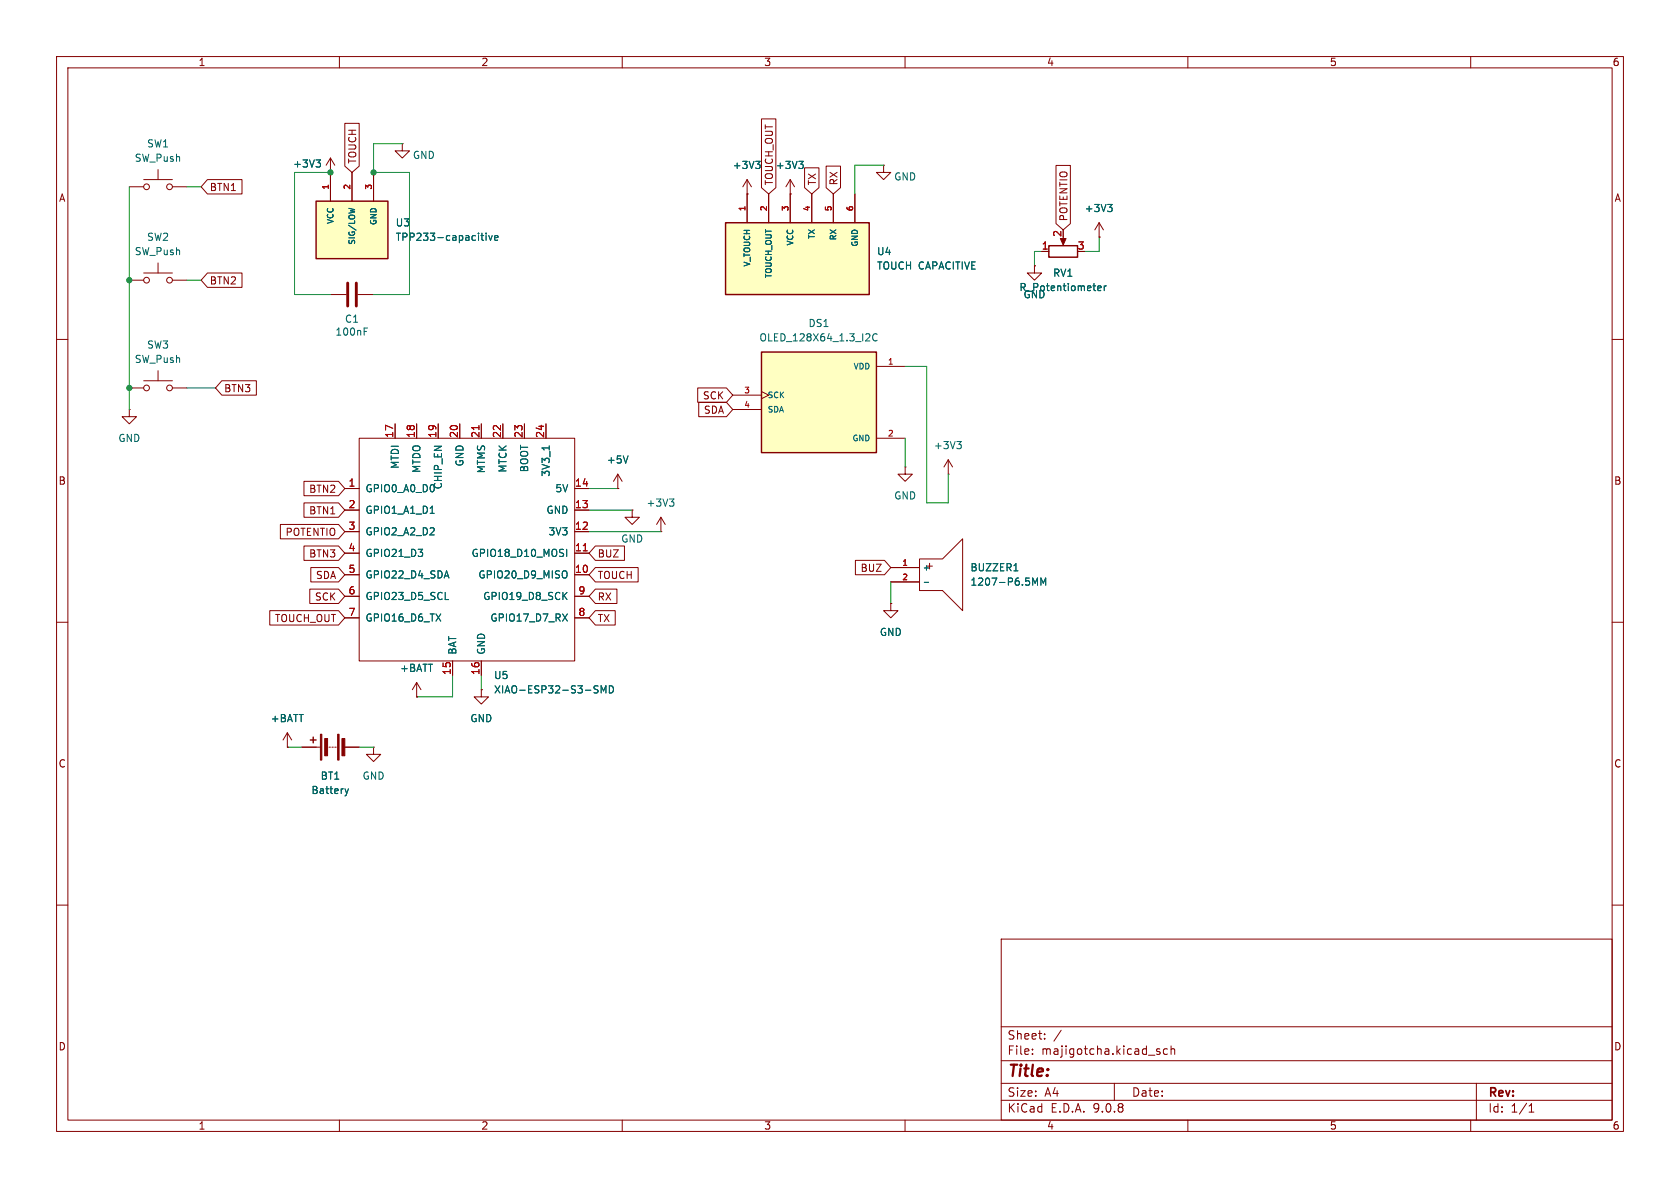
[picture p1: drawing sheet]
<svg xmlns="http://www.w3.org/2000/svg" width="297mm" height="210mm" viewBox="0 0 297 210" stroke-linecap="round" stroke-linejoin="round" font-family="sans-serif">
<g fill="none" stroke="#840000" stroke-width=".18">
<path d="M10 10h277v190h-277zM12 12h273v186h-273zM60 10v2M110 10v2M160 10v2M210 10v2M260 10v2M22.9 33h2.5M25.4 31.8h5.1M27.9 30v1.8M30.5 33h2.5M58.4 30.5h.1"/>
<path d="M58.4 27.9l-.7 1.3M58.4 27.9l.8 1.3M58.4 27.9v2.6M22.9 49.5h2.5M25.4 48.3h5.1M27.9 46.5v1.8M30.5 49.5h2.5M58.4 52.1h2.8M63.2 52.1h2.8M10 60h2M285 60h2M109.2 86.4h.1"/>
<path d="M109.2 83.8l-.7 1.3M109.2 83.8l.8 1.3M109.2 83.8v2.6M111.8 90.2v1.2h1.2l-1.2 1.3-1.3-1.3h1.3M111.8 90.2h.1M116.8 94h.1M116.8 91.4l-.7 1.3M116.8 91.4l.8 1.3M116.8 91.4v2.6M160 82.6v1.2h1.3l-1.3 1.3-1.3-1.3h1.3M160 82.6h.1M162.6 98.8h4l3.6-3.5v12.7l-3.6-3.6h-4z"/>
<path d="M164.3 99.6v1M10 110h2M157.5 106.7v1.3h1.2l-1.2 1.2-1.3-1.2h1.3M157.5 106.7h.1M157.5 100.3h5.1M157.5 102.9h5.1M163.8 100.1h1M285 110h2M10 160h2M177 166h108v32h-108zM285 160h2M60 198v2"/>
<path d="M110 198v2M160 198v2M177 194.5h108M177 191.5h108M177 187.5h108M177 181.5h108M182.5 186.3v.1M182.5 185.5v.1M184.7 183.6v.1M184.7 182.8v.1M187.6 182.1l-1.3 2M197 191.5v3"/>
<path d="M204.5 185.8l.5 .2 .1 .1-.1 .2-.4 .1M204.5 185.5h.5M206.4 185.5l-.4-.1-.3 .3v.4l.1 .2h.6M207 185.5l.2-.1 .4 .1 .1 .9M207 184.9v1.5M210 198v2M260 198v2M261 191.5v6.5M270.3 196.6h.9M270.3 195.5l.4-.4v1.5"/>
<circle cx="25.9" cy="33" r=".51"/>
<circle cx="30" cy="33" r=".51"/>
<circle cx="25.9" cy="49.5" r=".51"/>
<circle cx="30" cy="49.5" r=".51"/>
</g>
<path d="M55.9 28.3h.8l-.5 .4M56.4 28.7l.3 .3v.3l-.3 .2M64.4 58.6h.4M64.4 58h.6M111 80.6l-.4 1.3M118.4 88.2h.7l-.4 .5M118.9 88.7l.2 .2v.3l-.2 .3M163.4 102.9h.8M179.2 100.9h.8M183 103.1l.4-.9v1.2M184 103.4v-1.2l.4 .9 .5-.9v1.2" fill="none" stroke="#006464" stroke-width=".18"/>
<path d="M61.5 50v4.1M63 50v4.1" fill="none" stroke="#840000" stroke-width=".51"/>
<path d="M55.9 35.6h12.7v10.1h-12.7z" fill="#ffffc2"/>
<path d="M55.9 35.6h12.7v10.1h-12.7z" fill="none" stroke="#840000" stroke-width=".25"/>
<path d="M58.4 30.5v5.1M62.2 30.5v5.1M66 30.5v5.1M71.1 25.4v1.3h1.3l-1.3 1.2-1.3-1.2h1.3M71.1 25.4h.1" fill="none" stroke="#840000" stroke-width=".18"/>
<path d="M61.7 36.8l1 .3M85 41.6h.5M85.2 42.3l.3 .2M85.9 41.2v.1M85.9 41.6v.9M86.4 41.6l.3 .9 .3-.9M87.4 42.1l.6-.2v-.2l-.4-.1-.2 .2 .1 .6h.5" fill="none" stroke="#006464" stroke-width=".18"/>
<path d="M128.3 39.4h25.4v12.7h-25.4z" fill="#ffffc2"/>
<path d="M128.3 39.4h25.4v12.7h-25.4zM185.4 43.4h5.1v2.1h-5.1zM54.9 130.8h1M55.4 130.3v1" fill="none" stroke="#840000" stroke-width=".25"/>
<g fill="none" stroke="#840000" stroke-width=".18">
<path d="M132.1 34.3h.1M132.1 31.8v7.6M132.1 31.8l-.8 1.2M132.1 31.8l.7 1.2M135.9 34.3v5.1M139.7 34.3h.1M139.7 31.8v7.6M139.7 31.8l-.8 1.2M139.7 31.8l.8 1.2M143.5 34.3v5.1M147.3 34.3v5.1M151.1 34.3v5.1"/>
<path d="M156.2 29.2v1.3h1.3l-1.3 1.3-1.3-1.3h1.3M156.2 29.2h.1M194.3 39.4l-.8 1.2M194.3 39.4l.8 1.2M194.3 39.4v2.5M182.9 47v1.3h1.2l-1.2 1.2-1.3-1.2h1.3M182.9 47h.1M184.1 44.5h1.3M188 41.9v1M194.3 41.9h.1M22.9 72.4v1.3h1.2l-1.2 1.2-1.3-1.2h1.3M22.9 72.4h.1"/>
<path d="M22.9 68.6h2.5M25.4 67.3h5.1M27.9 65.5v1.8M30.5 68.6h2.5M50.8 132.1h.1M50.8 129.5l-.8 1.3M50.8 129.5l.8 1.3M50.8 129.5v2.6M53.3 132.1h3.3M58.2 132.1h.2M58.7 132.1h.2M59.2 132.1h.2"/>
<path d="M61 132.1h2.5M66 132.1v1.3h1.3l-1.3 1.2-1.2-1.2h1.2M66 132.1h.1M85.1 121.9v1.3h1.3l-1.3 1.3-1.3-1.3h1.3M85.1 121.9h.1"/>
<circle cx="25.9" cy="68.6" r=".51"/>
<circle cx="30" cy="68.6" r=".51"/>
</g>
<path d="M133.6 28.5h.8l-.4 .5M134.1 29l.3 .2v.3l-.3 .3M141.2 28.5h.8l-.4 .5M141.8 29l.2 .2v.3l-.2 .3M195.8 36.1h.8l-.4 .5M196.4 36.6l.2 .3v.3l-.2 .2M194.1 51l.6-.2-.1-.2-.4-.1-.1 .2v.6h.5M195.2 50.5v.9M195.6 50.5l-.4 .3M61 139.4l.3 .9M61.6 139.4l-.3 .9M61.3 140.3l-.2 .3" fill="none" stroke="#006464" stroke-width=".18"/>
<g fill="#840000" stroke="#840000" stroke-width=".18">
<path d="M56.6 129.8h.3v4.6h-.3z"/>
<path d="M57.4 130.6h.5v3h-.5z"/>
<path d="M59.7 129.8h.2v4.6h-.2z"/>
<path d="M60.5 130.6h.5v3h-.5z"/>
<path d="M187.5 42.2h1l-.5 1.1z"/>
</g>
<path d="M134.6 62.2h20.3v17.8h-20.3z" fill="#ffffc2"/>
<path d="M134.6 62.2h20.3v17.8h-20.3z" fill="none" stroke="#840000" stroke-width=".25"/>
<g fill="none" stroke="#840000" stroke-width=".18">
<path d="M36.7 31.7h6.1v2.6h-6.1l-1.1-1.3zM58.4 30.5h.1M58.4 30.5v5.1M61 21.8h2.5v7.6l-1.3 1.1-1.2-1.1zM62.2 30.5v5.1M66 30.5v5.1M132.1 34.3h.1M132.1 34.3v5.1M134.6 21h2.6v12.2l-1.3 1.1-1.3-1.1zM135.9 34.3v5.1M139.7 34.3h.1M139.7 34.3v5.1"/>
<path d="M142.2 29.7h2.6v3.5l-1.3 1.1-1.3-1.1zM143.5 34.3v5.1M146 29.4h2.6v3.8l-1.3 1.1-1.3-1.1zM147.3 34.3v5.1M151.1 34.3v5.1M186.7 29.2h2.5v10.3l-1.2 1.1-1.3-1.1zM36.7 48.3h6.1v2.5h-6.1l-1.1-1.3zM182.9 47h.1M184.1 44.5h1.3M194.3 41.9h.1M39.2 67.3h6.1v2.6h-6.1l-1.1-1.3zM63.5 77.5h38.1v39.3h-38.1z"/>
<path d="M69.8 74.9v2.6M73.7 74.9v2.6M77.5 74.9v2.6M81.3 74.9v2.6M85.1 74.9v2.6M88.9 74.9v2.6M92.7 74.9v2.6M96.5 74.9v2.6M123.3 68.6h5.1l1.1 1.3-1.1 1.2h-5.1zM123.5 71.1h4.9l1.1 1.3-1.1 1.3h-4.9zM129.5 69.9h5.1M129.5 72.4h5.1"/>
<path d="M134.6 69.2l1.3 .7-1.3 .6M154.9 64.8h5.1M154.9 77.5h5.1M49.6 92.7h10.2l1.2 1.3-1.2 1.3h-10.2zM53.7 85.1h6.1l1.2 1.3-1.2 1.2h-6.1zM53.7 88.9h6.1l1.2 1.3-1.2 1.2h-6.1zM53.7 96.5h6.1l1.2 1.3-1.2 1.3h-6.1zM61 86.4h2.5M61 90.2h2.5M61 94h2.5M61 97.8h2.5M101.6 86.4h2.5"/>
<path d="M101.6 90.2h2.5M101.6 94h2.5M101.6 97.8h2.5M105.3 96.5h5.1v2.6h-5.1l-1.2-1.3zM109.2 86.4h.1M151.2 99.1h5.2l1.1 1.2-1.1 1.3h-5.2zM167.6 83.8h.1M167.6 81.3l-.7 1.3M167.6 81.3l.8 1.3M167.6 81.3v2.5M47.7 107.9h12.1l1.2 1.3-1.2 1.3h-12.1zM54.8 104.1h5l1.2 1.3-1.2 1.3h-5z"/>
<path d="M54.9 100.3h4.9l1.2 1.3-1.2 1.3h-4.9zM61 101.6h2.5M61 105.4h2.5M61 109.2h2.5M80 116.8v2.6M85.1 116.8v2.6M101.6 101.6h2.5M101.6 105.4h2.5M101.6 109.2h2.5M105.3 107.9h3.5v2.6h-3.5l-1.2-1.3zM105.3 100.3h7.5v2.6h-7.5l-1.2-1.3zM105.3 104.1h3.8v2.6h-3.8l-1.2-1.3z"/>
<path d="M157.5 106.7h.1M157.5 100.3h5.1M157.5 102.9h5.1M50.8 132.1h.1M53.3 132.1h2.6M61 132.1h2.5M73.7 123.2h.1M73.7 120.7v2.5M73.7 120.7l-.8 1.2M73.7 120.7l.7 1.2M85.1 121.9h.1"/>
</g>
<g fill="none" stroke="#006464" stroke-width=".18">
<path d="M55.9 28.3h.8l-.5 .4M56.4 28.7l.3 .3v.3l-.3 .2M61.7 36.8l1 .3M133.6 28.5h.8l-.4 .5M134.1 29l.3 .2v.3l-.3 .3M141.2 28.5h.8l-.4 .5M141.8 29l.2 .2v.3l-.2 .3M195.8 36.1h.8l-.4 .5M196.4 36.6l.2 .3v.3l-.2 .2M85 41.6h.5M85.2 42.3l.3 .2M85.9 41.2v.1"/>
<path d="M85.9 41.6v.9M86.4 41.6l.3 .9 .3-.9M87.4 42.1l.6-.2v-.2l-.4-.1-.2 .2 .1 .6h.5M153.7 59.1v.4M155.1 59.1a.6 .6 0 0 0-.9 .4 .6 .6 0 0 0 .6 .8l.3-.2M194.1 51l.6-.2-.1-.2-.4-.1-.1 .2v.6h.5M195.2 50.5v.9M195.6 50.5l-.4 .3M97.1 78.8v.8M153 60.3h.8M169.2 78h.7l-.4 .5M169.7 78.5l.2 .3v.3l-.2 .2"/>
<path d="M73.9 97.1h.8l-.4 .5M74.7 97.7v.5M76 90.7h.8M100.2 97.1v1.3M111 80.6l-.4 1.3M78.7 106h.6M78.9 100.9l.5 1.3M99.5 108.5l.8 1.3M99.7 105.3l.5 .7M100.1 101a.9 .9 0 0 1 0 1.1M100.2 104.7l-.7 .7M100.3 108.5l-.8 1.3"/>
<path d="M163.4 102.9h.8M179.2 100.9h.8M183 103.1l.4-.9v1.2M184 103.4v-1.2l.4 .9 .5-.9v1.2M61 139.4l.3 .9M61.6 139.4l-.3 .9M105.2 121.8l.4 .2 .1 .3-.2 .2h-.3M105.2 121.2l.5 .1M106.3 122.5v-1.3l.4 .9 .4-.9v1.3M107.7 121.2a.64 .64 0 0 1 .8 .7 .64 .64 0 0 1-.8 .6zM61.3 140.3l-.2 .3"/>
</g>
<path d="M84.7 75.2v.8M103.1 97.4h.7" fill="none" stroke="#a90000" stroke-width=".18"/>
<g fill="none" stroke="#009600" stroke-width=".18">
<path d="M22.9 33v39.4M33 33h2.6M58.4 30.5h-6.3v21.6h6.3M71.1 25.4h-5.1v5.1h6.4v21.6h-6.4M156.2 29.2h-5.1v5.1M33 49.5h2.6M184.1 44.5h-1.2v2.5M194.3 41.9v2.6h-2.5M33 68.6h5.1M160 64.8h3.8v24.1h3.8v-5.1M160 77.5v5.1M104.1 86.4h5.1"/>
<path d="M104.1 94h12.7M104.1 90.2h7.7M80 119.4v3.8h-6.3M85.1 119.4v2.5M157.5 102.9v3.8M50.8 132.1h2.5M63.5 132.1h2.5"/>
</g>
<g fill="#009600" stroke="#009600" stroke-width=".18">
<circle cx="22.9" cy="49.5" r=".46"/>
<circle cx="22.9" cy="68.6" r=".46"/>
<circle cx="66" cy="30.5" r=".46"/>
<circle cx="58.4" cy="30.5" r=".46"/>
</g>
<text font-size="2.8" fill="#840000" x="178" y="190.9">Title:</text>
<g font-size="2.1" fill="#840000">
<text x="178" y="184">Sheet:</text>
<text x="178" y="186.7">File:</text>
<text x="184.1" y="186.7">majigotcha.kicad_sch</text>
<text x="178" y="196.9">KiCad</text>
<text x="178" y="194.1">Size:</text>
<text x="184.7" y="194.1">A4</text>
<text x="185.7" y="196.9">E.D.A.</text>
<text x="193.3" y="196.9">9.0.8</text>
<text x="200" y="194.1">Date:</text>
<text x="263" y="194.3">Rev:</text>
<text x="263" y="196.9">Id:</text>
<text x="267.1" y="196.9">1/1</text>
</g>
<g font-size="1.8" fill="#840000">
<text x="35" y="11.9">1</text>
<text x="85" y="11.9">2</text>
<text x="135" y="11.9">3</text>
<text x="185" y="11.9">4</text>
<text x="235" y="11.9">5</text>
<text x="285" y="11.9">6</text>
<text x="63.2" y="29.1" transform="rotate(-90 63.2 29.1)">TOUCH</text>
<text x="10.3" y="35.9">A</text>
<text x="37" y="34">BTN1</text>
<text x="136.8" y="32.9" transform="rotate(-90 136.8 32.9)">TOUCH_OUT</text>
<text x="144.5" y="32.9" transform="rotate(-90 144.5 32.9)">TX</text>
<text x="148.3" y="32.9" transform="rotate(-90 148.3 32.9)">RX</text>
<text x="285.3" y="35.9">A</text>
<text x="188.9" y="39.2" transform="rotate(-90 188.9 39.2)">POTENTIO</text>
<text x="37" y="50.5">BTN2</text>
<text x="39.5" y="69.5">BTN3</text>
<text x="124.2" y="70.8">SCK</text>
<text x="124.3" y="73.3">SDA</text>
<text x="10.3" y="85.9">B</text>
<text x="54.6" y="87.3">BTN2</text>
<text x="285.3" y="85.9">B</text>
<text x="50.4" y="94.9">POTENTIO</text>
<text x="54.6" y="91.1">BTN1</text>
<text x="54.6" y="98.7">BTN3</text>
<text x="105.6" y="98.7">BUZ</text>
<text x="152" y="101.3">BUZ</text>
<text x="55.6" y="106.4">SCK</text>
<text x="55.8" y="102.6">SDA</text>
<text x="105.6" y="102.6">TOUCH</text>
<text x="105.6" y="106.4">RX</text>
<text x="48.5" y="110.2">TOUCH_OUT</text>
<text x="105.6" y="110.2">TX</text>
<text x="10.3" y="135.9">C</text>
<text x="285.3" y="135.9">C</text>
<text x="10.3" y="185.9">D</text>
<text x="285.3" y="185.9">D</text>
<text x="35" y="199.9">1</text>
<text x="85" y="199.9">2</text>
<text x="135" y="199.9">3</text>
<text x="185" y="199.9">4</text>
<text x="235" y="199.9">5</text>
<text x="285" y="199.9">6</text>
</g>
<g font-size="1.8" fill="#006464">
<text x="23.7" y="28.8">SW_Push</text>
<text x="25.9" y="26.3">SW1</text>
<text x="51.7" y="29.8">+3V3</text>
<text x="72.9" y="28.3">GND</text>
<text x="129.4" y="30.1">+3V3</text>
<text x="137.1" y="30.1">+3V3</text>
<text x="158" y="32.1">GND</text>
<text x="69.9" y="40.2">U3</text>
<text x="191.7" y="37.7">+3V3</text>
<text x="23.7" y="45.3">SW_Push</text>
<text x="25.9" y="42.8">SW2</text>
<text x="69.9" y="42.8">TPP233-capacitive</text>
<text x="154.9" y="47.9">TOUCH CAPACITIVE</text>
<text x="154.9" y="45.3">U4</text>
<text x="180.1" y="51.7">R_Potentiometer</text>
<text x="180.8" y="52.9">GND</text>
<text x="186.1" y="49.1">RV1</text>
<text x="59.2" y="59.5">100nF</text>
<text x="60.9" y="57.3">C1</text>
<text x="142.8" y="58">DS1</text>
<text x="23.7" y="64.4">SW_Push</text>
<text x="25.9" y="61.8">SW3</text>
<text x="134.2" y="60.6">OLED_128X64_1.3_I2C</text>
<text x="20.8" y="78.3">GND</text>
<text x="70.7" y="83" transform="rotate(-90 70.7 83)">MTDI</text>
<text x="74.5" y="83.7" transform="rotate(-90 74.5 83.7)">MTDO</text>
<text x="82.1" y="82.6" transform="rotate(-90 82.1 82.6)">GND</text>
<text x="86" y="83.8" transform="rotate(-90 86 83.8)">MTMS</text>
<text x="89.8" y="83.6" transform="rotate(-90 89.8 83.6)">MTCK</text>
<text x="93.6" y="83.6" transform="rotate(-90 93.6 83.6)">BOOT</text>
<text x="107.2" y="82.1">+5V</text>
<text x="165" y="79.6">+3V3</text>
<text x="64.5" y="87.2">GPIO0_A0_D0</text>
<text x="78.3" y="86.6" transform="rotate(-90 78.3 86.6)">CHIP_EN</text>
<text x="97.4" y="84.4" transform="rotate(-90 97.4 84.4)">3V3_1</text>
<text x="98.1" y="87.2">5V</text>
<text x="114.2" y="89.8">+3V3</text>
<text x="158" y="88.5">GND</text>
<text x="64.5" y="91">GPIO1_A1_D1</text>
<text x="64.5" y="94.8">GPIO2_A2_D2</text>
<text x="96.5" y="91">GND</text>
<text x="96.9" y="94.8">3V3</text>
<text x="64.5" y="98.7">GPIO21_D3</text>
<text x="83.3" y="98.7">GPIO18_D10_MOSI</text>
<text x="109.7" y="96.1">GND</text>
<text x="171.5" y="101.2">BUZZER1</text>
<text x="64.5" y="102.5">GPIO22_D4_SDA</text>
<text x="64.5" y="106.3">GPIO23_D5_SCL</text>
<text x="84.5" y="102.5">GPIO20_D9_MISO</text>
<text x="85.3" y="106.3">GPIO19_D8_SCK</text>
<text x="171.5" y="103.7">1207-P6.5MM</text>
<text x="64.5" y="110.1">GPIO16_D6_TX</text>
<text x="86.6" y="110.1">GPIO17_D7_RX</text>
<text x="155.4" y="112.6">GND</text>
<text x="70.6" y="119">+BATT</text>
<text x="80.9" y="115.8" transform="rotate(-90 80.9 115.8)">BAT</text>
<text x="86" y="115.8" transform="rotate(-90 86 115.8)">GND</text>
<text x="87.2" y="120.2">U5</text>
<text x="87.2" y="122.8">XIAO-ESP32-S3-SMD</text>
<text x="47.8" y="127.9">+BATT</text>
<text x="83.1" y="127.9">GND</text>
<text x="55" y="140.6">Battery</text>
<text x="56.6" y="138">BT1</text>
<text x="64" y="138">GND</text>
</g>
<g font-size="1.8" fill="#a90000">
<text x="187.7" y="42" transform="rotate(-90 187.7 42)">2</text>
<text x="184.1" y="44.2">1</text>
<text x="190.4" y="44.2">3</text>
<text x="69.6" y="77.5" transform="rotate(-90 69.6 77.5)">17</text>
<text x="73.4" y="77.5" transform="rotate(-90 73.4 77.5)">18</text>
<text x="77.2" y="77.5" transform="rotate(-90 77.2 77.5)">19</text>
<text x="81" y="77.5" transform="rotate(-90 81 77.5)">20</text>
<text x="84.8" y="77.5" transform="rotate(-90 84.8 77.5)">21</text>
<text x="88.6" y="77.5" transform="rotate(-90 88.6 77.5)">22</text>
<text x="92.5" y="77.5" transform="rotate(-90 92.5 77.5)">23</text>
<text x="96.3" y="77.5" transform="rotate(-90 96.3 77.5)">24</text>
<text x="61.5" y="86.1">1</text>
<text x="61.5" y="89.9">2</text>
<text x="101.6" y="86.1">14</text>
<text x="101.6" y="89.9">13</text>
<text x="61.5" y="93.7">3</text>
<text x="101.6" y="93.7">12</text>
<text x="61.5" y="97.5">4</text>
<text x="61.5" y="101.3">5</text>
<text x="101.6" y="97.5">11</text>
<text x="101.6" y="101.3">10</text>
<text x="61.5" y="105.2">6</text>
<text x="102.2" y="105.2">9</text>
<text x="61.5" y="109">7</text>
<text x="102.2" y="109">8</text>
<text x="79.8" y="119.4" transform="rotate(-90 79.8 119.4)">15</text>
<text x="84.8" y="119.4" transform="rotate(-90 84.8 119.4)">16</text>
</g>
<g font-size="1.4" fill="#a90000">
<text x="58.2" y="33.6" transform="rotate(-90 58.2 33.6)">1</text>
<text x="62" y="33.6" transform="rotate(-90 62 33.6)">2</text>
<text x="65.8" y="33.6" transform="rotate(-90 65.8 33.6)">3</text>
<text x="131.8" y="37.4" transform="rotate(-90 131.8 37.4)">1</text>
<text x="135.6" y="37.4" transform="rotate(-90 135.6 37.4)">2</text>
<text x="139.4" y="37.4" transform="rotate(-90 139.4 37.4)">3</text>
<text x="143.3" y="37.4" transform="rotate(-90 143.3 37.4)">4</text>
<text x="147.1" y="37.4" transform="rotate(-90 147.1 37.4)">5</text>
<text x="150.9" y="37.4" transform="rotate(-90 150.9 37.4)">6</text>
<text x="156.9" y="64.5">1</text>
<text x="131.5" y="69.6">3</text>
<text x="131.5" y="72.1">4</text>
<text x="156.9" y="77.2">2</text>
<text x="159.4" y="100.1">1</text>
<text x="159.4" y="102.6">2</text>
</g>
<g font-size="1.4" fill="#006464">
<text x="59.2" y="39.7" transform="rotate(-90 59.2 39.7)">VCC</text>
<text x="66.8" y="39.9" transform="rotate(-90 66.8 39.9)">GND</text>
<text x="63" y="43.4" transform="rotate(-90 63 43.4)">SIG/LOW</text>
<text x="132.8" y="47.3" transform="rotate(-90 132.8 47.3)">V_TOUCH</text>
<text x="140.4" y="43.5" transform="rotate(-90 140.4 43.5)">VCC</text>
<text x="144.2" y="42.4" transform="rotate(-90 144.2 42.4)">TX</text>
<text x="148.1" y="42.6" transform="rotate(-90 148.1 42.6)">RX</text>
<text x="151.9" y="43.7" transform="rotate(-90 151.9 43.7)">GND</text>
<text x="136.6" y="49.3" transform="rotate(-90 136.6 49.3)">TOUCH_OUT</text>
<text x="150.8" y="65.5">VDD</text>
<text x="135.6" y="70.6">SCK</text>
<text x="135.6" y="73.1">SDA</text>
<text x="150.6" y="78.2">GND</text>
<text x="163.1" y="101.1">+</text>
</g>
</svg>
